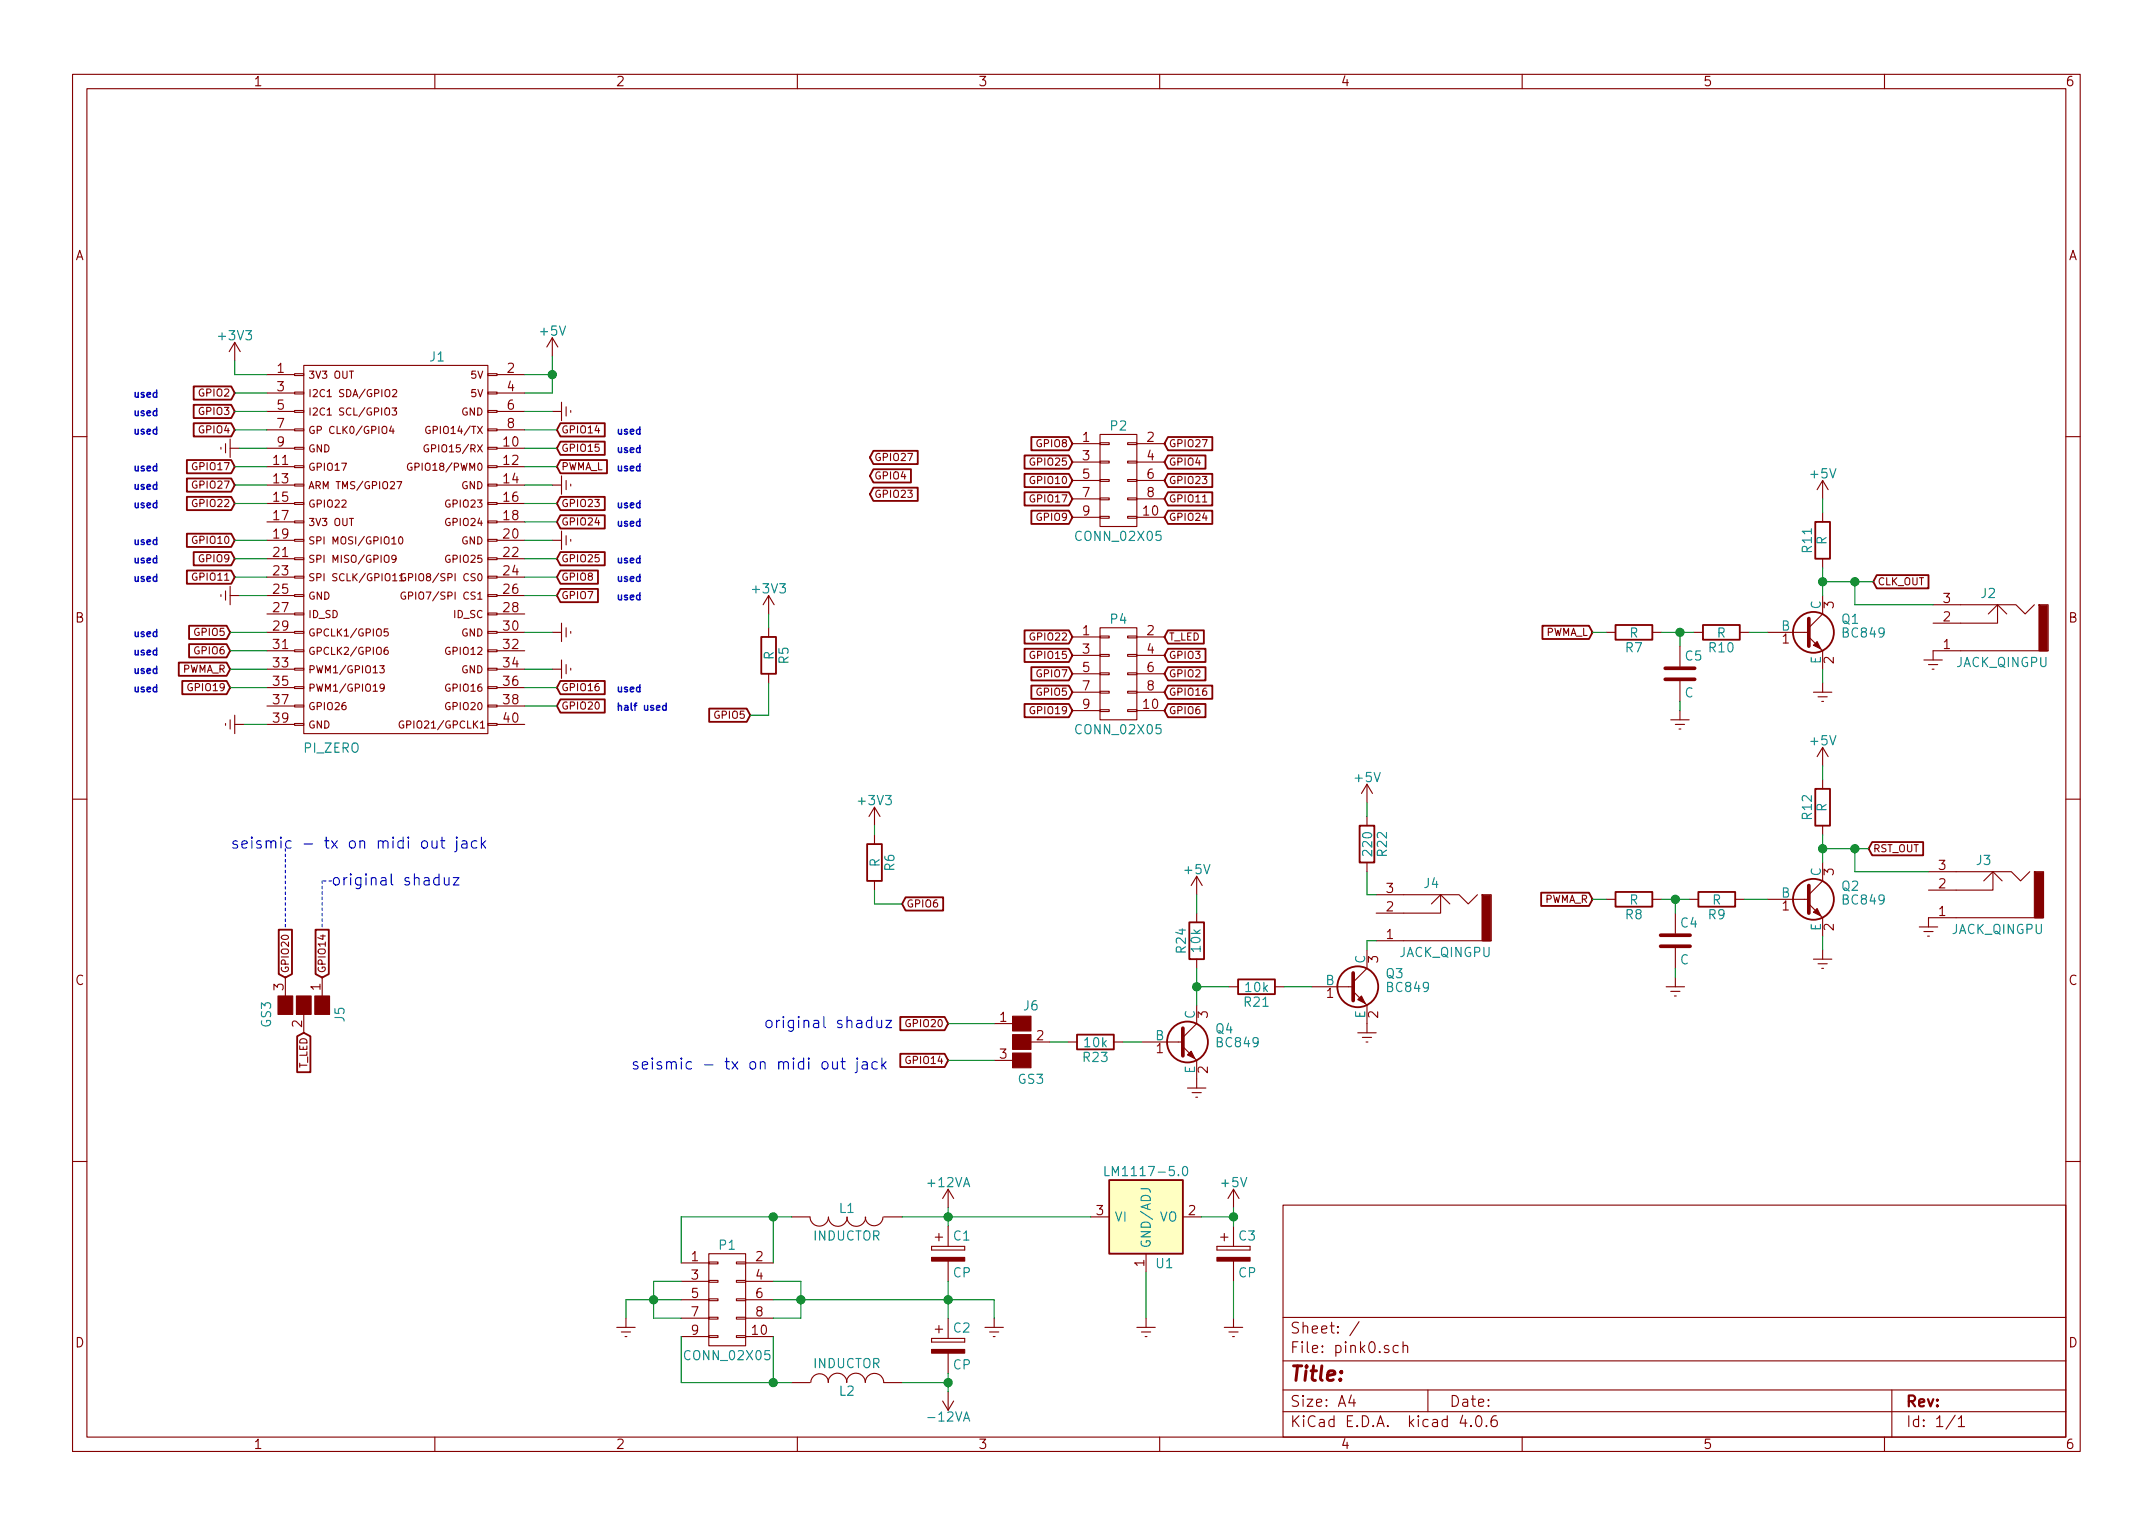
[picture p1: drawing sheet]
<svg xmlns="http://www.w3.org/2000/svg" width="297mm" height="210mm" viewBox="0 0 297 210" stroke-linecap="round" stroke-linejoin="round" font-family="sans-serif">
<g fill="none" stroke="#840000" stroke-width=".15">
<path d="M10 10.3h277v189.9h-277zM12 12.2h273v186.1h-273zM60 10.3v1.9M110 10.3v1.9M160 10.3v1.9M210 10.3v1.9M260 10.3v1.9M32.4 47.2v2.6M32.4 47.2l-.8 1.3M32.4 47.2l.7 1.3M36.8 51.7h3.8M36.8 54.2h3.8"/>
<path d="M36.8 56.8h3.8M36.8 59.3h3.8M40.6 59.2h1.3v.2h-1.3zM40.6 56.6h1.3v.3h-1.3zM40.6 54.1h1.3v.3h-1.3zM40.6 51.6h1.3v.2h-1.3zM41.9 50.4h25.4v50.8h-25.4zM42.8 53.7v1M42.8 56.3v1M43.3 58.9a.46 .46 0 0 0-.6 .4 .46 .46 0 0 0 .6 .5l.1-.4h-.2M54 58.8l-.3 .7h.7M54.1 56.3h.6l-.3 .4 .3 .1v.4l-.2 .1-.4-.1"/>
<path d="M54.2 53.8l.3-.1 .2 .3-.6 .7h.6M54.2 59.2v.6M67.3 59.2h1.3v.2h-1.3zM67.3 56.6h1.3v.3h-1.3zM67.3 54.1h1.3v.3h-1.3zM67.3 51.6h1.3v.2h-1.3zM68.6 51.7h3.8M68.6 54.2h3.8M68.6 56.8h3.8M68.6 59.3h3.8M76.2 56.8h1.3M76.2 46.6l-.8 1.3"/>
<path d="M76.2 46.6v2.5M76.2 46.6l.8 1.3M77.5 55.5v2.5M78.1 56.1v1.3M78.7 56.6v.3M151.8 59.9h5v12.7h-5zM10 60.2h2M30.5 61.7v.3M31.1 61.2v1.3M31.7 61.8h1.3M31.7 60.6v2.5M36.8 61.8h3.8"/>
<path d="M36.8 74.5h3.8M36.8 64.4h3.8M36.8 77.1h3.8M36.8 66.9h3.8M36.8 79.6h3.8M36.8 69.5h3.8M36.8 72h3.8M40.6 79.5h1.3v.3h-1.3zM40.6 77h1.3v.2h-1.3zM40.6 74.4h1.3v.3h-1.3zM40.6 71.9h1.3v.2h-1.3zM40.6 69.3h1.3v.3h-1.3z"/>
<path d="M40.6 66.8h1.3v.3h-1.3zM40.6 64.3h1.3v.2h-1.3zM40.6 61.7h1.3v.3h-1.3zM42.6 67.4l.4-1 .3 1M43.3 76.7l-.4-.1-.2 .2 .1 .2 .5 .2v.2l-.2 .2-.4-.1M43.3 74.1h-.4l-.2 .2 .1 .2 .5 .2v.2l-.2 .2-.4-.1M43.3 79.2l-.4-.1-.2 .2 .1 .3 .5 .2v.2l-.2 .1h-.4M54.6 77l-.2 .2h-.1l-.2-.2v-.3l.3-.1a.62 .62 0 0 1 0 1h-.2M54.8 66.4h.6l-.4 1M55.1 74.2l.1-.1a.53 .53 0 0 1 .4 .5 .53 .53 0 0 1-.4 .5l-.1-.2-.1-.2zM55.1 79.4l.3-.3v1M55.9 79.2a.46 .46 0 0 0-.6 .4 .46 .46 0 0 0 .6 .5l.1-.4h-.2"/>
<path d="M66 79.2l.2-.1a.53 .53 0 0 1 .3 .5 .53 .53 0 0 1-.3 .5l-.2-.1-.1-.2zM67.3 79.5h1.3v.3h-1.3zM67.3 77h1.3v.2h-1.3zM67.3 74.4h1.3v.3h-1.3zM67.3 71.9h1.3v.2h-1.3zM67.3 69.3h1.3v.3h-1.3zM67.3 66.8h1.3v.3h-1.3zM67.3 64.3h1.3v.2h-1.3zM67.3 61.7h1.3v.3h-1.3zM68.6 61.8h3.8M68.6 74.5h3.8M68.6 64.4h3.8"/>
<path d="M68.6 77.1h3.8M68.6 66.9h3.8M68.6 79.6h3.8M68.6 69.5h3.8M68.6 72h3.8M76.2 74.5h1.3M76.2 66.9h1.3M77.5 65.7v2.5M77.5 73.3v2.5M78.1 66.3v1.3M78.1 73.9v1.3M78.7 66.8v.3"/>
<path d="M78.7 74.4v.3M148 61.2h3.8M148 63.7h3.8M148 66.3h3.8M148 68.8h3.8M148 71.4h3.8M151.8 71.2h1.2v.3h-1.2zM151.8 68.7h1.2v.3h-1.2zM151.8 66.2h1.2v.2h-1.2zM151.8 63.6h1.2v.3h-1.2zM151.8 61.1h1.2v.2h-1.2zM155.6 71.2h1.2v.3h-1.2z"/>
<path d="M155.6 68.7h1.2v.3h-1.2zM155.6 66.2h1.2v.2h-1.2zM155.6 63.6h1.2v.3h-1.2zM155.6 61.1h1.2v.2h-1.2zM156.8 61.2h3.9M156.8 63.7h3.9M156.8 66.3h3.9M156.8 68.8h3.9M156.8 71.4h3.9M165.9 69.3h.6M251.5 66.3v2.5M251.5 70.7v1.3"/>
<path d="M251.5 77.1v1.3M251.5 66.3l-.8 1.3M251.5 66.3l.7 1.3M285 60.2h2M30.5 82v.3M31.1 81.5v1.3M31.1 99.8v.3M31.7 82.2h1.3M31.7 80.9v2.5M31.7 99.3v1.3M32.4 99.9h1.3M32.4 98.7v2.5"/>
<path d="M36.8 87.2h3.8M36.8 99.9h3.8M36.8 89.8h3.8M36.8 92.3h3.8M36.8 82.2h3.8M36.8 94.9h3.8M36.8 84.7h3.8M36.8 97.4h3.8M40.6 99.8h1.3v.3h-1.3zM40.6 97.3h1.3v.2h-1.3zM40.6 94.7h1.3v.3h-1.3zM40.6 92.2h1.3v.3h-1.3z"/>
<path d="M40.6 89.7h1.3v.2h-1.3zM40.6 87.1h1.3v.3h-1.3zM40.6 84.6h1.3v.2h-1.3zM40.6 82h1.3v.3h-1.3zM53.5 89.3l-.3 .1a.63 .63 0 0 0 0 .9l.3-.1 .1-.3-.2-.2h-.2l-.2 .2M53.5 86.8h-.5v.4l.1-.1 .4 .1 .1 .4-.2 .2-.4-.2M55.1 80.1h.6M55.9 81.7a.46 .46 0 0 0-.6 .5 .46 .46 0 0 0 .6 .4l.1-.4h-.2M65.9 82l.3-.3v1M65.9 82.7h.6M66.3 99.7l.3-.2v1M67.3 99.8h1.3v.3h-1.3z"/>
<path d="M67.3 97.3h1.3v.2h-1.3zM67.3 94.7h1.3v.3h-1.3zM67.3 92.2h1.3v.3h-1.3zM67.3 89.7h1.3v.2h-1.3zM67.3 87.1h1.3v.3h-1.3zM67.3 84.6h1.3v.2h-1.3zM67.3 82h1.3v.3h-1.3zM68.6 87.2h3.8M68.6 99.9h3.8M68.6 89.8h3.8M68.6 92.3h3.8M68.6 82.2h3.8"/>
<path d="M68.6 94.9h3.8M68.6 84.7h3.8M68.6 97.4h3.8M76.2 87.2h1.3M76.2 92.3h1.3M77.5 86v2.5M77.5 91.1v2.5M78.1 86.6v1.3M78.1 91.7v1.3M78.7 87.1v.3M78.7 92.2v.3M106 82.2v2.5"/>
<path d="M106 86.6v1.3M106 93v1.2M106 82.2l-.7 1.2M106 82.2l.8 1.2M148 95.5h3.8M148 87.9h3.8M148 90.4h3.8M148 93h3.8M148 98h3.8M151.8 97.9h1.2v.3h-1.2zM151.8 95.4h1.2v.2h-1.2zM151.8 92.8h1.2v.3h-1.2z"/>
<path d="M151.8 90.3h1.2v.2h-1.2zM151.8 87.8h1.2v.2h-1.2zM151.8 86.6h5v12.7h-5zM155.6 97.9h1.2v.3h-1.2zM155.6 95.4h1.2v.2h-1.2zM155.6 92.8h1.2v.3h-1.2zM155.6 90.3h1.2v.2h-1.2zM155.6 87.8h1.2v.2h-1.2zM156.8 95.5h3.9M156.8 87.9h3.9M156.8 90.4h3.9M156.8 93h3.9"/>
<path d="M156.8 98h3.9M221.6 87.2h1.3M228 87.2h1.2M230.5 99.3h2.5M231.1 99.9h1.3M231.8 89.1v2.8M231.8 94v2.8M231.8 98v1.3M233.7 87.2h1.2M240 87.2h1.3M243.8 87.2h5.8M249.6 87.9l1.9 1.9v2.5"/>
<path d="M250.2 95.5h2.5M250.8 96.1h1.3M251.3 96.8h.3M251.5 82.2v2.5l-1.9 1.9M251.5 94.2v1.3M265.4 91.1h2.6M266.1 91.7h1.2M266.6 92.3h.2M266.7 83.4h11.4l1.3 1.3 1.3-1.3M274.3 84.7l1.3-1.3v2.6h-8.9M275.6 83.4l1.3 1.3M281.3 83.4h1.3v6.4h-1.3v-6.4l.6 .7"/>
<path d="M282.1 89l-.2 .4v-5.3h-.1v5.3h.3v-5.5h-.4v5.6h.5v-5.7h-.6v5.9h.7v-6h-.9v6.1h1v-6.2h-1v6.1M282.6 89.8h-15.9v1.3M10 110.3h2M66.3 100.5h.6M120.6 111.4v2.5M120.6 115.2v1.3M120.6 111.4l-.7 1.2M120.6 111.4l.8 1.2M188.6 108.2v2.5M188.6 112.6v1.3M188.6 119v1.3M188.6 108.2l-.8 1.3"/>
<path d="M188.6 108.2l.8 1.3M231.6 100.6h.3M251.5 103.1v2.6M251.5 107.6v1.2M251.5 113.9v1.3M251.5 119v2.5l-1.9 1.9M251.5 103.1l-.8 1.3M251.5 103.1l.7 1.3M285 110.3h2M39.4 134.9v2.5M41.9 139.9v2.6M44.4 134.9v2.5"/>
<path d="M120.6 121.5v1.3M165.1 138.7v2.5l-1.9 1.9M165.1 120.9v2.5M165.1 126v1.2M165.1 132.3v1.3M165.1 120.9l-.8 1.3M165.1 120.9l.8 1.3M169.5 136.1h1.3M175.9 136.1h1.3M181 136.1h5.7M186.7 136.8l1.9 1.9v3.8M188.6 131.1v2.5l-1.9 1.9"/>
<path d="M189.9 123.4h11.4l1.3 1.3 1.2-1.3M189.9 129.8h15.8M197.5 124.7l1.3-1.3v2.6h-8.9M198.8 123.4l1.2 1.3M204.5 123.4h1.2v6.4h-1.2v-6.4l.6 .7M205.2 129l-.1 .4v-5.3h-.1v5.3h.2v-5.5h-.3v5.6h.5v-5.7h-.7v5.9h.8v-6h-.9v6.1h1v-6.2h-1v6.1M221.6 124.1h1.3M228 124.1h1.2M229.9 136.1h2.5M230.5 136.8h1.3M231 137.4h.3M231.1 126v2.8"/>
<path d="M231.1 130.8v2.8M231.1 134.9v1.2M233 124.1h1.3M239.4 124.1h1.3M243.8 124.1h5.8M249.6 124.7l1.9 1.9v2.6M250.2 132.3h2.5M250.8 133h1.3M251.3 133.6h.3M251.5 131.1v1.2M264.8 127.9h2.5M265.4 128.5h1.3"/>
<path d="M265.9 129.2h.3M266.1 120.3h11.4l1.3 1.2 1.2-1.2M273.7 121.5l1.3-1.2v2.5h-8.9M275 120.3l1.2 1.2M280.7 120.3h1.2v6.3h-1.2v-6.3l.6 .6M281.4 125.9l-.1 .3v-5.3h-.1v5.3h.2v-5.4h-.3v5.6h.5v-5.8h-.7v5.9h.8v-6h-.9v6.1h1v-6.2h-1v6.1M281.9 126.6h-15.8v1.3M137.2 141.2h2.5M137.2 146.3h2.5M142.2 143.8h2.6M147.3 143.8h1.3M153.7 143.8h1.2"/>
<path d="M157.5 143.8h5.7M163.2 144.4l1.9 1.9v3.8M163.8 150.1h2.6M164.5 150.7h1.2M165 151.4h.2M187.3 142.5h2.6M188 143.1h1.2M188.5 143.8h.2M10 160.2h2M94 174.2h3.8M94 176.8h3.8M94 179.3h3.8"/>
<path d="M97.8 179.2h1.3v.2h-1.3zM97.8 176.7h1.3v.2h-1.3zM97.8 174.1h1.3v.3h-1.3zM97.8 173h5.1v12.7h-5.1zM101.6 179.2h1.3v.2h-1.3zM101.6 176.7h1.3v.2h-1.3zM101.6 174.1h1.3v.3h-1.3zM102.9 174.2h3.8M102.9 176.8h3.8M102.9 179.3h3.8M109.2 167.9h2.6a1.27 1.27 0 0 0 1.2 1.3 1.27 1.27 0 0 0 1.3-1.3 1.3 1.3 0 0 0 1.3 1.3 1.3 1.3 0 0 0 1.3-1.3M116.8 167.9a1.3 1.3 0 0 0 1.3 1.3 1.3 1.3 0 0 0 1.3-1.3"/>
<path d="M119.4 167.9a1.22 1.22 0 0 0 1.2 1.2 1.22 1.22 0 0 0 1.2-1.2M121.9 167.9h2.6M128.5 172v.5zM128.5 172.5h4.6zM128.5 172h4.6zM129 170.7h1M129.5 170.2v1M130.8 164.1v2.5M130.8 169.2v2.8M130.8 174v2.8M130.8 164.1l-.8 1.2M130.8 164.1l.8 1.2"/>
<path d="M133.1 172v.5zM150.5 167.9h2.5M158.1 173v2.5M163.2 167.9h2.5M167.9 172v.5zM167.9 172.5h4.6zM167.9 172h4.6zM168.4 170.7h1M168.9 170.2v1M170.2 164.1v2.5M170.2 169.2v2.8M170.2 174v2.8"/>
<path d="M170.2 164.1l-.8 1.2M170.2 164.1l.7 1.2M172.5 172v.5zM177 166.3h108v32h-108zM285 160.2h2M60 198.3v1.9M85.1 183.1h2.5M85.7 183.8h1.3M86.2 184.4h.3M86.4 181.9v1.2M94 181.9h3.8M94 184.4h3.8"/>
<path d="M97.8 184.3h1.3v.2h-1.3zM97.8 181.7h1.3v.3h-1.3zM101.6 184.3h1.3v.2h-1.3zM101.6 181.7h1.3v.3h-1.3zM102.9 181.9h3.8M102.9 184.4h3.8M109.2 190.7h2.6M110 198.3v1.9M111.9 190.7a1.22 1.22 0 0 1 1.2-1.2 1.22 1.22 0 0 1 1.2 1.2M114.2 190.7a1.3 1.3 0 0 1 1.3-1.2 1.3 1.3 0 0 1 1.3 1.2M116.8 190.7a1.3 1.3 0 0 1 1.3-1.2 1.3 1.3 0 0 1 1.3 1.2 1.27 1.27 0 0 1 1.2-1.2 1.27 1.27 0 0 1 1.3 1.2h2.6M128.5 184.7v.5z"/>
<path d="M128.5 185.2h4.6zM128.5 184.7h4.6zM129 183.4h1M129.5 182.9v1M130 193.3l.8 1.3M130.8 181.9v2.8M130.8 186.7v2.8M130.8 192v2.6M131.6 193.3l-.8 1.3M133.1 184.7v.5zM135.9 183.1h2.5M136.5 183.8h1.3"/>
<path d="M137 184.4h.3M137.2 181.9v1.2M156.8 183.1h2.6M157.5 183.8h1.2M158 184.4h.2M158.1 181.9v1.2M160 198.3v1.9M168.9 183.1h2.5M169.5 183.8h1.3M170.1 184.4h.2M170.2 181.9v1.2M177 194.8h108"/>
<path d="M177 191.8h108M177 187.8h108M177 181.8h108M186.4 192.5l-.3 1h.9M186.8 193v1M187.5 182.3l-1.3 2M192.9 185.7l-.4-.1-.3 .3 .1 .6 .2 .1 .4-.1M193.6 185.7a.38 .38 0 0 1 .6 .1v.8M193.6 185.1v1.5M197 191.8v3M201.8 195.2l-.4 1.1h1M202.9 196.7h.1l-.1 .1v-.1v.1"/>
<path d="M203.8 195.4a.34 .34 0 0 1 .6 .2 .77 .77 0 0 1-.5 1.2 .97 .97 0 0 1-.1-1.4zM205.1 196.7h.1l-.1 .1-.1-.1h.1v.1M206.4 195.3a.59 .59 0 0 0-.7 .7l.1 .7 .2 .1h.3l.2-.1 .1-.5-.2-.2-.4-.1-.3 .3M210 198.3v1.9M260 198.3v1.9M261 191.8v6.5M269.7 195.2l-1.2 2M270.2 195.8l.4-.5v1.5M270.2 196.8h.8"/>
</g>
<g fill="#840000" stroke="#840000" stroke-width=".15">
<path d="M128.5 173.5h4.6v.5h-4.6z"/>
<path d="M128.5 186.2h4.6v.5h-4.6z"/>
<path d="M167.9 173.5h4.6v.5h-4.6z"/>
<path d="M250.2 89l.5-.5 .5 1z"/>
<path d="M250.2 125.9l.5-.6 .5 1.1z"/>
<path d="M187.8 137.4l.5 1-1-.5z"/>
<path d="M139.7 145.3h2.5v2h-2.5z"/>
<path d="M139.7 142.7h2.5v2.1h-2.5z"/>
<path d="M139.7 140.2h2.5v2h-2.5z"/>
<path d="M38.4 137.4h2v2.5h-2z"/>
<path d="M40.9 137.4h2v2.5h-2z"/>
<path d="M43.4 137.4h2.1v2.5h-2.1z"/>
<path d="M164.3 145l.5 1-1-.5z"/>
</g>
<path d="M153 162.8h10.2v10.2h-10.2z" fill="#ffffc2" stroke="#ffffc2" stroke-width=".14"/>
<g fill="none" stroke="#840000" stroke-width=".25">
<path d="M26.7 58.4h5.2l.5 .9-.5 .9h-5.2zM26.7 55.8h5.2l.5 1-.5 .9h-5.2zM26.7 53.3h5.2l.5 .9-.5 .9h-5.2zM77.3 58.4h6.1v1.8h-6.1l-.5-.9zM25.8 73.6h6.1l.5 .9-.5 1h-6.1zM25.8 63.5h6.1l.5 .9-.5 .9h-6.1zM25.8 66h6.1l.5 .9-.5 .9h-6.1zM25.8 78.7h6.1l.5 .9-.5 .9h-6.1zM25.8 68.5h6.1l.5 1-.5 .9h-6.1zM26.7 76.2h5.2l.5 .9-.5 .9h-5.2zM77.3 78.7h5.2v1.8h-5.2l-.5-.9zM77.3 76.2h6.1v1.8h-6.1l-.5-.9z"/>
<path d="M77.3 68.5h6.1v1.9h-6.1l-.5-.9zM77.3 71.1h6.1v1.8h-6.1l-.5-.9zM77.3 60.9h6.1v1.9h-6.1l-.5-1zM77.3 63.5h6.4v1.8h-6.4l-.5-.9zM120.5 67.3h6.1v1.8h-6.1l-.5-.9zM120.5 64.7h5.2v1.9h-5.2l-.5-.9zM120.5 62.2h6.1v1.8h-6.1l-.5-.9zM141.4 62.8h6.1l.5 .9-.5 1h-6.1zM141.4 65.4h6.1l.5 .9-.5 .9h-6.1zM141.4 67.9h6.1l.5 .9-.5 .9h-6.1zM142.3 60.3h5.2l.5 .9-.5 .9h-5.2zM142.3 70.5h5.2l.5 .9-.5 .9h-5.2z"/>
<path d="M161.1 65.4h6.2v1.8h-6.2l-.4-.9zM161.1 62.8h5.2v1.9h-5.2l-.4-1zM161.1 60.3h6.2v1.8h-6.2l-.4-.9zM161.1 67.9h6.2v1.8h-6.2l-.4-.9zM161.1 70.5h6.2v1.8h-6.2l-.4-.9zM250.4 72h2.1v5.1h-2.1zM258.9 79.3h7.2v1.9h-7.2l-.5-.9zM24.7 91.4h6.6l.4 .9-.4 .9h-6.6zM25.1 93.9h6.2l.4 1-.4 .9h-6.2zM26.1 86.3h5.2l.4 .9-.4 1h-5.2zM26.1 88.9h5.2l.4 .9-.4 .9h-5.2zM77.3 81.2h5.2v1.9h-5.2l-.5-.9z"/>
<path d="M77.3 93.9h6.1v1.9h-6.1l-.5-.9zM77.3 96.5h6.1v1.8h-6.1l-.5-.9zM97.8 97.8h5.2l.5 .9-.5 .9h-5.2zM105 87.9h2.1v5.1h-2.1zM141.4 87h6.1l.5 .9-.5 .9h-6.1zM141.4 89.5h6.1l.5 .9-.5 .9h-6.1zM141.4 97.1h6.1l.5 .9-.5 1h-6.1zM142.3 92h5.2l.5 1-.5 .9h-5.2zM142.3 94.6h5.2l.5 .9-.5 .9h-5.2zM161.1 89.5h5.2v1.8h-5.2l-.4-.9zM161.1 92h5.2v1.9h-5.2l-.4-.9zM161.1 94.6h6.2v1.8h-6.2l-.4-.9z"/>
<path d="M161.1 97.1h5.2v1.9h-5.2l-.4-1zM161.1 87h5v1.8h-5l-.4-.9zM212.8 86.3h6.4l.5 .9-.5 1h-6.4zM222.9 86.2h5.1v2.1h-5.1zM234.9 86.2h5.1v2.1h-5.1zM119.6 116.5h2.1v5h-2.1zM187.6 113.9h2v5.1h-2zM250.4 108.8h2.1v5.1h-2.1zM258.3 116.2h7v1.8h-7l-.5-.9zM38.5 128.3h1.8v6.1l-.9 .5-.9-.5zM43.5 128.3h1.9v6.1l-1 .5-.9-.5zM124.9 123.8h5.2v1.8h-5.2l-.4-.9z"/>
<path d="M164.1 127.2h2v5.1h-2zM170.8 135.1h5.1v2.1h-5.1zM212.6 123.2h6.6l.5 .9-.5 .9h-6.6zM222.9 123.1h5.1v2h-5.1zM234.3 123.1h5.1v2h-5.1zM41 143l.9-.5 .9 .5v4.9h-1.8zM124.2 145.4h6.1l.5 .9-.5 .9h-6.1zM124.2 140.3h6.1l.5 .9-.5 .9h-6.1zM148.6 142.7h5.1v2.1h-5.1zM153 162.8h10.2v10.2h-10.2z"/>
<circle cx="250.2" cy="87.2" r="2.82"/>
<circle cx="187.3" cy="136.1" r="2.82"/>
<circle cx="250.2" cy="124.1" r="2.82"/>
<circle cx="163.8" cy="143.8" r="2.82"/>
</g>
<path d="M152.5 160.9v1.3h.6M163.2 161l.4-.1a.72 .72 0 0 1-.2 1.3l-.2-.1-.1-.4z" fill="none" stroke="#008484" stroke-width=".15"/>
<path d="M229.7 93.7h4.1M229.7 92.2h4.1M249.6 85.3v3.8M186.7 134.2v3.8M229.1 130.6h4.1M229.1 129h4.1M249.6 122.2v3.8M163.2 141.9v3.8" fill="none" stroke="#840000" stroke-width=".51"/>
<g fill="none" stroke="#008400" stroke-width=".15">
<path d="M32.4 56.8h4.4M32.4 54.2h4.4M32.4 49.8v1.9h4.4M32.4 59.3h4.4M72.4 56.8h3.8M72.4 51.7h3.8M72.4 59.3h4.4M76.2 49.1v5.1h-3.8M32.4 66.9h4.4M32.4 74.5h4.4M32.4 79.6h4.4M32.4 77.1h4.4"/>
<path d="M32.4 69.5h4.4M32.4 64.4h4.4M33 61.8h3.8M72.4 61.8h4.4M72.4 66.9h3.8M72.4 74.5h3.8M72.4 79.6h4.4M72.4 77.1h4.4M72.4 69.5h4.4M72.4 64.4h4.4M72.4 72h4.4M251.5 68.8v1.9"/>
<path d="M251.5 78.4v3.8M31.7 87.2h5.1M31.7 92.3h5.1M31.7 94.9h5.1M31.7 89.8h5.1M33 82.2h3.8M33.7 99.9h3.1M72.4 82.2h4.4M72.4 87.2h3.8M72.4 92.3h3.8M72.4 94.9h4.4M72.4 97.4h4.4"/>
<path d="M106 84.7v1.9M106 94.2v4.5h-2.5M219.7 87.2h1.9M229.2 87.2h4.5M231.8 87.2v1.9M231.8 96.8v1.2M241.3 87.2h2.5M251.5 92.3v1.9M251.5 80.3h6.9M255.9 80.3v3.1h10.8M120.6 113.9v1.3M188.6 110.7v1.9"/>
<path d="M251.5 105.7v1.9M251.5 115.2v3.8M251.5 117.1h6.3M255.9 117.1v3.2h10.2M120.6 122.8v1.9h3.9M165.1 136.1h4.4M165.1 123.4v2.6M165.1 133.6v5.1M177.2 136.1h3.8M188.6 120.3v3.1h1.3M189.9 129.8h-1.3v1.3M219.7 124.1h1.9"/>
<path d="M229.2 124.1h3.8M231.1 124.1v1.9M231.1 133.6v1.3M240.7 124.1h3.1M251.5 129.2v1.9M130.8 141.2h6.4M130.8 146.3h6.4M144.8 143.8h2.5M154.9 143.8h2.6M94 179.3h-7.6v2.6M94 176.8h-3.8v5.1h3.8M106.7 179.3h30.5v2.6"/>
<path d="M106.7 167.9v6.3M106.7 176.8h3.8v5.1h-3.8M109.2 167.9h-15.2v6.3M124.5 167.9h26M130.8 166.6v2.6M130.8 176.8v5.1M158.1 175.5v6.4M165.7 167.9h4.5M170.2 166.6v2.6M170.2 176.8v5.1M94 184.4v6.3h15.2M106.7 184.4v6.3"/>
<path d="M124.5 190.7h6.3M130.8 189.5v2.5"/>
</g>
<g fill="#008400" stroke="#008400" stroke-width=".25">
<circle cx="130.8" cy="167.9" r=".51"/>
<circle cx="130.8" cy="190.7" r=".51"/>
<circle cx="130.8" cy="179.3" r=".51"/>
<circle cx="106.7" cy="167.9" r=".51"/>
<circle cx="106.7" cy="190.7" r=".51"/>
<circle cx="110.5" cy="179.3" r=".51"/>
<circle cx="90.2" cy="179.3" r=".51"/>
<circle cx="170.2" cy="167.9" r=".51"/>
<circle cx="76.2" cy="51.7" r=".51"/>
<circle cx="231.1" cy="124.1" r=".51"/>
<circle cx="231.8" cy="87.2" r=".51"/>
<circle cx="251.5" cy="117.1" r=".51"/>
<circle cx="251.5" cy="80.3" r=".51"/>
<circle cx="255.9" cy="80.3" r=".51"/>
<circle cx="255.9" cy="117.1" r=".51"/>
<circle cx="165.1" cy="136.1" r=".51"/>
</g>
<path d="M91.9 97.4l-.3-.1-.2 .2 .1 .4h.4M91.9 97v1" fill="none" stroke="#0000c2" stroke-width=".2"/>
<g fill="none" stroke="#0000c2" stroke-width=".15">
<path d="M32.7 116.1l-.3-.1-.3 .2 .1 .2 .5 .2 .1 .1-.1 .2-.1 .1-.5-.1M33.4 116.5l.7-.1-.1-.3-.4-.1-.2 .2 .1 .7 .1 .1 .4-.1M34.7 115.5v.1h.1l-.1-.1v.1M34.7 116v1M36 116.1l-.4-.1-.2 .2 .1 .2 .5 .2 .1 .1-.1 .2-.1 .1-.5-.1M36.7 116.1a.38 .38 0 0 1 .7 .1v.8M36.7 116v1M37.4 116.2a.35 .35 0 0 1 .3-.2 .35 .35 0 0 1 .3 .2v.8M65.8 116.1a.48 .48 0 0 0-.7 0l-.1 .6a.48 .48 0 0 0 .8 .2M66.4 115.5v1.5M66.6 116.4l.4 .6M67 116l-.6 .6"/>
<path d="M61.3 121.1v.8a.38 .38 0 0 0 .7 0M62 121.1v1M62.5 121.1h.8l-.8 1h.8M88 146.6l-.4-.1-.2 .2 .1 .2 .5 .2v.1v.2l-.2 .1-.4-.1M88.6 147l.8-.2-.1-.2-.5-.1-.2 .2 .1 .7 .1 .1 .5-.1M90 146h-.1l.1 .1 .1-.1h-.1v.1M90 146.5v1M91.2 146.6l-.3-.1-.2 .2v.2l.5 .2 .1 .1-.1 .2-.1 .1-.4-.1M92 146.6a.38 .38 0 0 1 .6 .1v.8M92 146.5v1M92.6 146.7a.35 .35 0 0 1 .4-.2 .35 .35 0 0 1 .3 .2v.8M121 140.8v.8a.38 .38 0 0 0 .6 0"/>
<path d="M121 146.6a.48 .48 0 0 0-.6 0l-.1 .6a.48 .48 0 0 0 .7 .2M121.6 140.8v1M121.7 146v1.5M121.8 146.9l.5 .6M122.2 140.8h.8l-.8 1h.8M122.3 146.5l-.6 .6"/>
</g>
<path d="M39.4 127.9v-10.8M44.4 121.5v6.4M45.7 121.5h-1.3" fill="none" stroke="#0000c2" stroke-width=".15" stroke-dasharray=".3 .4"/>
<text font-size="2.8" fill="#840000" x="178" y="190.5">Title:</text>
<g font-size="2.1" fill="#0000c2">
<text x="39" y="117.1">seismic - tx on midi out jack</text>
<text x="45.7" y="122.2">original shaduz</text>
<text x="105.4" y="141.9">original shaduz</text>
<text x="94.2" y="147.6">seismic - tx on midi out jack</text>
</g>
<g font-size="2.1" fill="#840000">
<text x="178" y="184">Sheet: /</text>
<text x="178" y="186.7">File: pink0.sch</text>
<text x="178" y="196.9">KiCad E.D.A. kicad 4.0.6</text>
<text x="178" y="194.1">Size: A4</text>
<text x="200" y="194.1">Date:</text>
<text x="263" y="194.1">Rev:</text>
<text x="263" y="196.9">Id: 1/1</text>
</g>
<g font-size="1.8" fill="#840000">
<text x="35" y="11.9">1</text>
<text x="85" y="11.9">2</text>
<text x="135" y="11.9">3</text>
<text x="185" y="11.9">4</text>
<text x="235" y="11.9">5</text>
<text x="285" y="11.9">6</text>
<text x="10.4" y="35.9">A</text>
<text x="285.4" y="35.9">A</text>
<text x="38.3" y="51.4">1</text>
<text x="38.3" y="54">3</text>
<text x="70" y="51.4">2</text>
<text x="70" y="54">4</text>
<text x="38.3" y="56.5">5</text>
<text x="38.3" y="59">7</text>
<text x="70" y="56.5">6</text>
<text x="70" y="59">8</text>
<text x="37.8" y="64.1">11</text>
<text x="38.3" y="61.6">9</text>
<text x="69.5" y="61.6">10</text>
<text x="69.5" y="64.1">12</text>
<text x="149.4" y="61">1</text>
<text x="149.4" y="63.5">3</text>
<text x="158.3" y="61">2</text>
<text x="158.3" y="63.5">4</text>
<text x="37.8" y="66.7">13</text>
<text x="37.8" y="69.2">15</text>
<text x="37.8" y="71.7">17</text>
<text x="69.5" y="66.7">14</text>
<text x="69.5" y="69.2">16</text>
<text x="69.5" y="71.7">18</text>
<text x="149.4" y="66">5</text>
<text x="149.4" y="68.6">7</text>
<text x="149.4" y="71.1">9</text>
<text x="157.8" y="71.1">10</text>
<text x="158.3" y="66">6</text>
<text x="158.3" y="68.6">8</text>
<text x="37.8" y="76.8">21</text>
<text x="37.8" y="74.3">19</text>
<text x="69.5" y="74.3">20</text>
<text x="69.5" y="76.8">22</text>
<text x="37.8" y="79.4">23</text>
<text x="37.8" y="81.9">25</text>
<text x="69.5" y="79.4">24</text>
<text x="69.5" y="81.9">26</text>
<text x="253" y="83.9" transform="rotate(-90 253 83.9)">3</text>
<text x="268.1" y="83.2">3</text>
<text x="10.4" y="85.9">B</text>
<text x="37.8" y="89.5">31</text>
<text x="37.8" y="84.4">27</text>
<text x="37.8" y="87">29</text>
<text x="69.5" y="87">30</text>
<text x="69.5" y="89.5">32</text>
<text x="69.5" y="84.4">28</text>
<text x="149.4" y="87.6">1</text>
<text x="158.3" y="87.6">2</text>
<text x="245.9" y="88.8">1</text>
<text x="268.1" y="89.5">1</text>
<text x="268.1" y="85.7">2</text>
<text x="285.4" y="85.9">B</text>
<text x="37.8" y="92.1">33</text>
<text x="37.8" y="94.6">35</text>
<text x="69.5" y="92.1">34</text>
<text x="69.5" y="94.6">36</text>
<text x="149.4" y="90.2">3</text>
<text x="149.4" y="92.7">5</text>
<text x="149.4" y="95.2">7</text>
<text x="158.3" y="90.2">4</text>
<text x="158.3" y="92.7">6</text>
<text x="158.3" y="95.2">8</text>
<text x="253" y="91.5" transform="rotate(-90 253 91.5)">2</text>
<text x="37.8" y="97.1">37</text>
<text x="37.8" y="99.7">39</text>
<text x="69.5" y="99.7">40</text>
<text x="69.5" y="97.1">38</text>
<text x="149.4" y="97.8">9</text>
<text x="157.8" y="97.8">10</text>
<text x="191.3" y="125.7">2</text>
<text x="191.3" y="123.2">3</text>
<text x="245.9" y="125.6">1</text>
<text x="253" y="120.7" transform="rotate(-90 253 120.7)">3</text>
<text x="267.5" y="122.5">2</text>
<text x="267.5" y="120">3</text>
<text x="191.3" y="129.5">1</text>
<text x="253" y="128.4" transform="rotate(-90 253 128.4)">2</text>
<text x="267.5" y="126.4">1</text>
<text x="10.4" y="135.9">C</text>
<text x="39.1" y="136.6" transform="rotate(-90 39.1 136.6)">3</text>
<text x="44.2" y="136.6" transform="rotate(-90 44.2 136.6)">1</text>
<text x="183" y="137.7">1</text>
<text x="190.1" y="132.8" transform="rotate(-90 190.1 132.8)">3</text>
<text x="285.4" y="135.9">C</text>
<text x="41.7" y="141.7" transform="rotate(-90 41.7 141.7)">2</text>
<text x="137.9" y="141">1</text>
<text x="143" y="143.5">2</text>
<text x="166.6" y="140.4" transform="rotate(-90 166.6 140.4)">3</text>
<text x="190.1" y="140.4" transform="rotate(-90 190.1 140.4)">2</text>
<text x="137.9" y="146">3</text>
<text x="159.5" y="145.3">1</text>
<text x="166.6" y="148.1" transform="rotate(-90 166.6 148.1)">2</text>
<text x="151.3" y="167.6">3</text>
<text x="164" y="167.6">2</text>
<text x="95.4" y="174">1</text>
<text x="104.3" y="174">2</text>
<text x="95.4" y="176.5">3</text>
<text x="95.4" y="179.1">5</text>
<text x="104.3" y="176.5">4</text>
<text x="104.3" y="179.1">6</text>
<text x="157.9" y="174.7" transform="rotate(-90 157.9 174.7)">1</text>
<text x="10.4" y="185.9">D</text>
<text x="95.4" y="181.6">7</text>
<text x="95.4" y="184.1">9</text>
<text x="103.8" y="184.1">10</text>
<text x="104.3" y="181.6">8</text>
<text x="285.4" y="185.9">D</text>
<text x="35" y="199.9">1</text>
<text x="85" y="199.9">2</text>
<text x="135" y="199.9">3</text>
<text x="185" y="199.9">4</text>
<text x="235" y="199.9">5</text>
<text x="285" y="199.9">6</text>
</g>
<g font-size="1.8" fill="#008484">
<text x="30.3" y="46.9">+3V3</text>
<text x="74.6" y="46.3">+5V</text>
<text x="59.4" y="49.9">J1</text>
<text x="153.2" y="59.4">P2</text>
<text x="249.9" y="66">+5V</text>
<text x="148.7" y="74.6">CONN_02X05</text>
<text x="250" y="76.2" transform="rotate(-90 250 76.2)">R11</text>
<text x="252" y="75.2" transform="rotate(-90 252 75.2)">R</text>
<text x="104" y="81.9">+3V3</text>
<text x="273.4" y="82.5">J2</text>
<text x="153.2" y="86">P4</text>
<text x="224.3" y="90">R7</text>
<text x="224.8" y="88">R</text>
<text x="235.9" y="90">R10</text>
<text x="236.9" y="88">R</text>
<text x="245.7" y="87">B</text>
<text x="251.2" y="84.1" transform="rotate(-90 251.2 84.1)">C</text>
<text x="254.1" y="86">Q1</text>
<text x="254.4" y="88">BC849</text>
<text x="106.8" y="91.1" transform="rotate(-90 106.8 91.1)">R</text>
<text x="108.8" y="91.5" transform="rotate(-90 108.8 91.5)">R5</text>
<text x="232.5" y="91.1">C5</text>
<text x="251.2" y="91.6" transform="rotate(-90 251.2 91.6)">E</text>
<text x="269.8" y="92">JACK_QINGPU</text>
<text x="148.7" y="101.3">CONN_02X05</text>
<text x="232.4" y="96.2">C</text>
<text x="41.9" y="103.8">PI_ZERO</text>
<text x="187" y="107.9">+5V</text>
<text x="249.9" y="102.8">+5V</text>
<text x="118.6" y="111.1">+3V3</text>
<text x="250" y="113" transform="rotate(-90 250 113)">R12</text>
<text x="252" y="112" transform="rotate(-90 252 112)">R</text>
<text x="121.4" y="119.6" transform="rotate(-90 121.4 119.6)">R</text>
<text x="189.3" y="117.9" transform="rotate(-90 189.3 117.9)">220</text>
<text x="191.3" y="118.1" transform="rotate(-90 191.3 118.1)">R22</text>
<text x="272.7" y="119.3">J3</text>
<text x="123.4" y="120.1" transform="rotate(-90 123.4 120.1)">R6</text>
<text x="163.5" y="120.6">+5V</text>
<text x="196.5" y="122.5">J4</text>
<text x="224.8" y="124.8">R</text>
<text x="236.2" y="124.8">R</text>
<text x="245.7" y="123.8">B</text>
<text x="251.2" y="120.9" transform="rotate(-90 251.2 120.9)">C</text>
<text x="254.1" y="122.9">Q2</text>
<text x="254.4" y="124.8">BC849</text>
<text x="163.6" y="131.4" transform="rotate(-90 163.6 131.4)">R24</text>
<text x="165.6" y="131.3" transform="rotate(-90 165.6 131.3)">10k</text>
<text x="224.3" y="126.8">R8</text>
<text x="231.9" y="128">C4</text>
<text x="235.7" y="126.8">R9</text>
<text x="251.2" y="128.5" transform="rotate(-90 251.2 128.5)">E</text>
<text x="269.2" y="128.8">JACK_QINGPU</text>
<text x="171.9" y="136.8">10k</text>
<text x="182.9" y="135.9">B</text>
<text x="188.3" y="133" transform="rotate(-90 188.3 133)">C</text>
<text x="191.2" y="134.9">Q3</text>
<text x="191.5" y="136.8">BC849</text>
<text x="193" y="132">JACK_QINGPU</text>
<text x="231.8" y="133">C</text>
<text x="37.4" y="141.7" transform="rotate(-90 37.4 141.7)">GS3</text>
<text x="47.5" y="140.9" transform="rotate(-90 47.5 140.9)">J5</text>
<text x="141.3" y="139.4">J6</text>
<text x="159.4" y="143.5">B</text>
<text x="164.8" y="140.6" transform="rotate(-90 164.8 140.6)">C</text>
<text x="167.7" y="142.6">Q4</text>
<text x="171.7" y="138.9">R21</text>
<text x="188.3" y="140.5" transform="rotate(-90 188.3 140.5)">E</text>
<text x="140.5" y="149.5">GS3</text>
<text x="149.5" y="146.5">R23</text>
<text x="149.7" y="144.5">10k</text>
<text x="164.8" y="148.2" transform="rotate(-90 164.8 148.2)">E</text>
<text x="168" y="144.5">BC849</text>
<text x="115.8" y="167.3">L1</text>
<text x="128.1" y="163.8">+12VA</text>
<text x="153.4" y="162.2">LM1117-5.0</text>
<text x="168.6" y="163.8">+5V</text>
<text x="99.3" y="172.4">P1</text>
<text x="112.2" y="171.1">INDUCTOR</text>
<text x="131.6" y="171.1">C1</text>
<text x="153.8" y="168.5">VI</text>
<text x="158.7" y="172.2" transform="rotate(-90 158.7 172.2)">GND/ADJ</text>
<text x="159.9" y="168.5">VO</text>
<text x="170.9" y="171.1">C3</text>
<text x="131.5" y="176.2">CP</text>
<text x="159.5" y="174.9">U1</text>
<text x="170.9" y="176.2">CP</text>
<text x="131.6" y="183.8">C2</text>
<text x="94.7" y="187.6">CONN_02X05</text>
<text x="112.2" y="188.7">INDUCTOR</text>
<text x="131.5" y="188.9">CP</text>
<text x="115.8" y="192.6">L2</text>
<text x="128.3" y="196.1">-12VA</text>
</g>
<g font-size="1.4" fill="#840000">
<text x="42.8" y="52.2">3V3 OUT</text>
<text x="64.9" y="52.2">5V</text>
<text x="27.5" y="59.8">GPIO4</text>
<text x="27.5" y="57.2">GPIO3</text>
<text x="27.5" y="54.7">GPIO2</text>
<text x="43.2" y="59.9">GP CLK0/GPIO4</text>
<text x="43.3" y="54.8">I2C1 SDA/GPIO2</text>
<text x="43.4" y="57.3">I2C1 SCL/GPIO3</text>
<text x="59.1" y="59.9">GPIO14/TX</text>
<text x="63.6" y="57.3">GND</text>
<text x="64.9" y="54.8">5V</text>
<text x="77.5" y="59.8">GPIO14</text>
<text x="26.8" y="64.9">GPIO17</text>
<text x="42.5" y="62.4">GND</text>
<text x="42.7" y="64.9">GPIO17</text>
<text x="56.6" y="64.9">GPIO18/PWM0</text>
<text x="58.9" y="62.4">GPIO15/RX</text>
<text x="77.5" y="62.3">GPIO15</text>
<text x="77.5" y="64.9">PWMA_L</text>
<text x="120.6" y="63.6">GPIO27</text>
<text x="142.3" y="64.2">GPIO25</text>
<text x="143.1" y="61.7">GPIO8</text>
<text x="161.3" y="64.2">GPIO4</text>
<text x="161.3" y="61.7">GPIO27</text>
<text x="26.8" y="67.4">GPIO27</text>
<text x="26.8" y="69.9">GPIO22</text>
<text x="42.7" y="70">GPIO22</text>
<text x="43.2" y="67.5">ARM TMS/GPIO27</text>
<text x="61.5" y="70">GPIO23</text>
<text x="63.6" y="67.5">GND</text>
<text x="77.5" y="69.9">GPIO23</text>
<text x="120.6" y="68.7">GPIO23</text>
<text x="120.6" y="66.1">GPIO4</text>
<text x="142.3" y="66.8">GPIO10</text>
<text x="142.3" y="69.3">GPIO17</text>
<text x="143.1" y="71.9">GPIO9</text>
<text x="161.3" y="66.8">GPIO23</text>
<text x="161.3" y="69.3">GPIO11</text>
<text x="161.3" y="71.9">GPIO24</text>
<text x="26.8" y="75">GPIO10</text>
<text x="27.5" y="77.6">GPIO9</text>
<text x="42.8" y="72.6">3V3 OUT</text>
<text x="43.3" y="77.6">SPI MISO/GPIO9</text>
<text x="43.4" y="75.1">SPI MOSI/GPIO10</text>
<text x="61.5" y="72.6">GPIO24</text>
<text x="61.5" y="77.6">GPIO25</text>
<text x="63.6" y="75.1">GND</text>
<text x="77.5" y="77.6">GPIO25</text>
<text x="77.5" y="72.5">GPIO24</text>
<text x="26.8" y="80.1">GPIO11</text>
<text x="42.5" y="82.7">GND</text>
<text x="43.3" y="80.2">SPI SCLK/GPIO11</text>
<text x="56" y="82.7">GPIO7/SPI CS1</text>
<text x="56" y="80.2">GPIO8/SPI CS0</text>
<text x="77.5" y="80.1">GPIO8</text>
<text x="77.5" y="82.6">GPIO7</text>
<text x="259.1" y="80.7">CLK_OUT</text>
<text x="26.9" y="87.7">GPIO5</text>
<text x="42.6" y="85.3">ID_SD</text>
<text x="43.1" y="87.8">GPCLK1/GPIO5</text>
<text x="62.6" y="85.3">ID_SC</text>
<text x="63.6" y="87.8">GND</text>
<text x="142.3" y="88.4">GPIO22</text>
<text x="161.3" y="88.4">T_LED</text>
<text x="213.1" y="87.7">PWMA_L</text>
<text x="25" y="92.8">PWMA_R</text>
<text x="26.1" y="95.3">GPIO19</text>
<text x="26.9" y="90.3">GPIO6</text>
<text x="43.1" y="90.3">GPCLK2/GPIO6</text>
<text x="43.1" y="92.9">PWM1/GPIO13</text>
<text x="43.1" y="95.4">PWM1/GPIO19</text>
<text x="61.5" y="90.3">GPIO12</text>
<text x="61.5" y="95.4">GPIO16</text>
<text x="63.6" y="92.9">GND</text>
<text x="77.5" y="95.3">GPIO16</text>
<text x="142.3" y="90.9">GPIO15</text>
<text x="143.1" y="93.4">GPIO7</text>
<text x="143.1" y="96">GPIO5</text>
<text x="161.3" y="90.9">GPIO3</text>
<text x="161.3" y="93.4">GPIO2</text>
<text x="161.3" y="96">GPIO16</text>
<text x="42.5" y="100.5">GND</text>
<text x="42.7" y="98">GPIO26</text>
<text x="55.5" y="100.5">GPIO21/GPCLK1</text>
<text x="61.5" y="98">GPIO20</text>
<text x="77.5" y="97.9">GPIO20</text>
<text x="98.7" y="99.2">GPIO5</text>
<text x="142.3" y="98.5">GPIO19</text>
<text x="161.3" y="98.5">GPIO6</text>
<text x="258.4" y="117.6">RST_OUT</text>
<text x="125.1" y="125.2">GPIO6</text>
<text x="213" y="124.6">PWMA_R</text>
<text x="39.9" y="134.2" transform="rotate(-90 39.9 134.2)">GPIO20</text>
<text x="44.9" y="134.2" transform="rotate(-90 44.9 134.2)">GPIO14</text>
<text x="125.2" y="141.7">GPIO20</text>
<text x="42.4" y="147.5" transform="rotate(-90 42.4 147.5)">T_LED</text>
<text x="125.2" y="146.8">GPIO14</text>
</g>
<g font-size="1.4" fill="#0000c2">
<text x="18.4" y="59.9">used</text>
<text x="18.4" y="57.4">used</text>
<text x="18.4" y="54.9">used</text>
<text x="85.1" y="59.9">used</text>
<text x="18.4" y="65">used</text>
<text x="85.1" y="62.5">used</text>
<text x="85.1" y="65">used</text>
<text x="18.4" y="67.6">used</text>
<text x="18.4" y="70.1">used</text>
<text x="85.1" y="70.1">used</text>
<text x="18.4" y="75.2">used</text>
<text x="18.4" y="77.7">used</text>
<text x="85.1" y="77.7">used</text>
<text x="85.1" y="72.6">used</text>
<text x="18.4" y="80.3">used</text>
<text x="85.1" y="80.3">used</text>
<text x="85.1" y="82.8">used</text>
<text x="18.4" y="87.9">used</text>
<text x="18.4" y="95.5">used</text>
<text x="18.4" y="90.4">used</text>
<text x="18.4" y="93">used</text>
<text x="85.1" y="95.5">used</text>
<text x="85.1" y="98">half used</text>
</g>
</svg>
